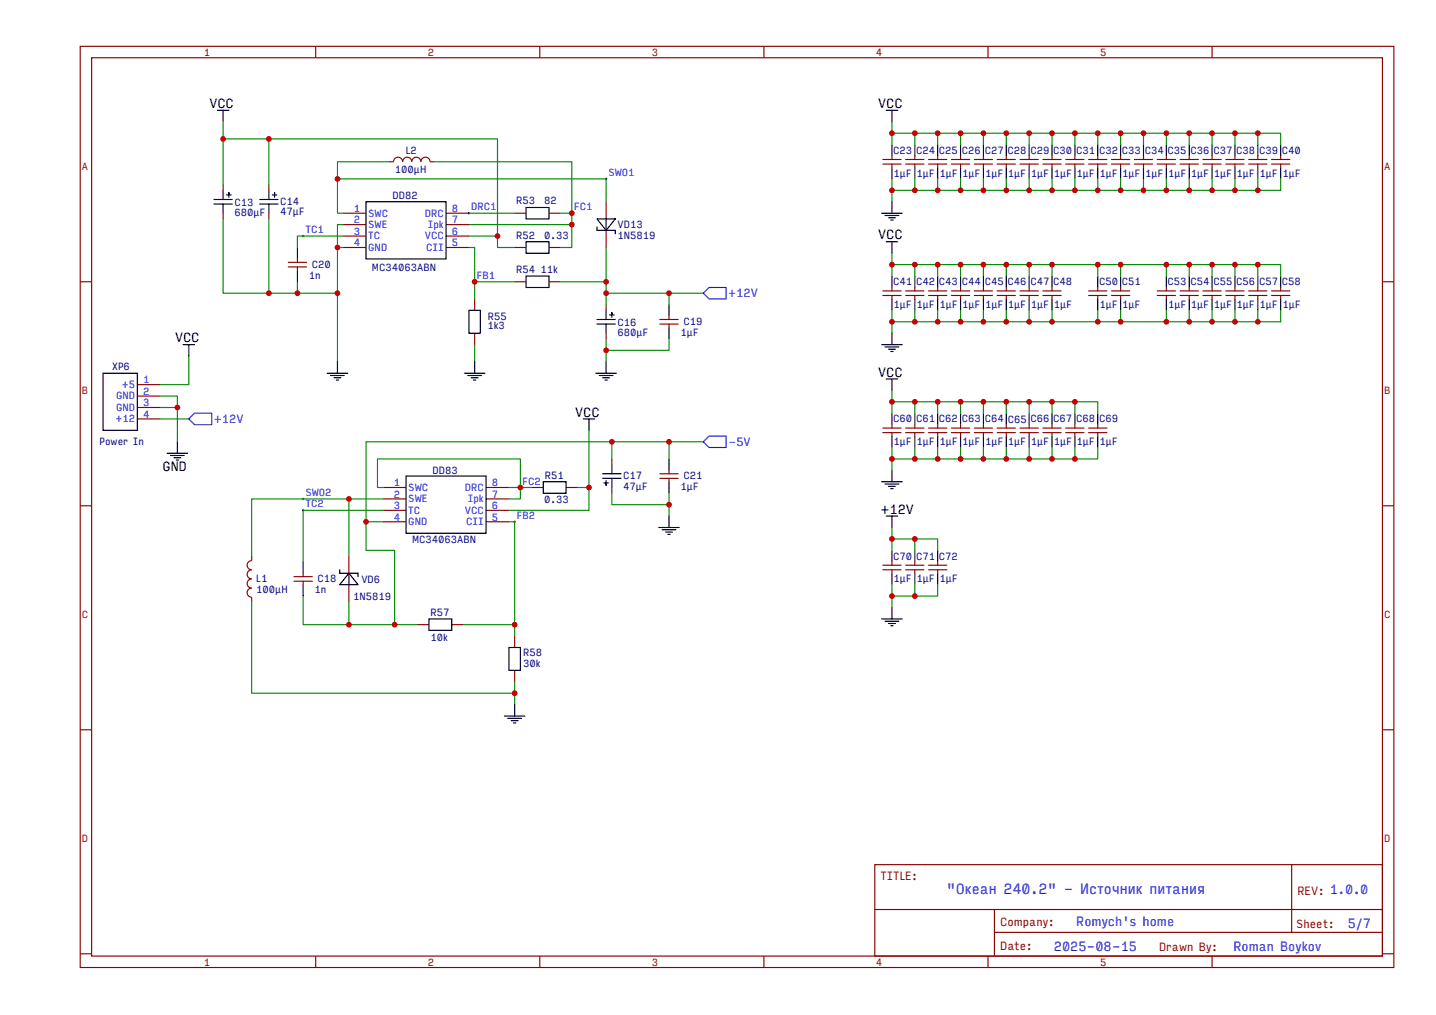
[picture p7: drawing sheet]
<svg xmlns="http://www.w3.org/2000/svg" width="297mm" height="210mm" viewBox="0 0 297 210" stroke-linecap="round" stroke-linejoin="round" font-family="sans-serif">
<g fill="none" stroke="#800" stroke-width=".24">
<path d="M16.6 9.6h271.7v190.6h-271.7zM19 12h266.9v185.8h-266.9zM65.3 9.6v2.4M111.6 9.6v2.4M158 9.6v2.4M204.3 9.6v2.4M250.7 9.6v2.4M46.1 38.2v1.2M55.6 38.2v1.2M80.4 33.5h1a.95 .95 0 0 1 .9-1 .95 .95 0 0 1 1 1 .95 .95 0 0 1 .9-1 .95 .95 0 0 1 1 1 .95 .95 0 0 1 .9-1 .95 .95 0 0 1 1 1 .95 .95 0 0 1 .9-1 .95 .95 0 0 1 .9 1h1M182.6 33.9h3.8M182.6 33h3.8"/>
<path d="M184.5 32.3v.7M184.5 33.9v.8M187.3 33.9h3.8M187.3 33h3.8M189.2 32.3v.7M189.2 33.9v.8M192 33.9h3.8M192 33h3.8M193.9 32.3v.7M193.9 33.9v.8M196.8 33.9h3.8M196.8 33h3.8"/>
<path d="M198.7 32.3v.7M198.7 33.9v.8M201.5 33.9h3.8M201.5 33h3.8M203.4 32.3v.7M203.4 33.9v.8M206.2 33.9h3.8M206.2 33h3.8M208.1 32.3v.7M208.1 33.9v.8M211 33.9h3.7M211 33h3.7"/>
<path d="M212.9 32.3v.7M212.9 33.9v.8M215.7 33.9h3.8M215.7 33h3.8M217.6 32.3v.7M217.6 33.9v.8M220.4 33.9h3.8M220.4 33h3.8M222.3 32.3v.7M222.3 33.9v.8M225.1 33.9h3.8M225.1 33h3.8"/>
<path d="M227 32.3v.7M227 33.9v.8M229.9 33.9h3.8M229.9 33h3.8M231.8 32.3v.7M231.8 33.9v.8M234.6 33.9h3.8M234.6 33h3.8M236.5 32.3v.7M236.5 33.9v.8M239.3 33.9h3.8M239.3 33h3.8"/>
<path d="M241.2 32.3v.7M241.2 33.9v.8M244.1 33.9h3.7M244.1 33h3.7M246 32.3v.7M246 33.9v.8M248.8 33.9h3.8M248.8 33h3.8M250.7 32.3v.7M250.7 33.9v.8M253.5 33.9h3.8M253.5 33h3.8"/>
<path d="M255.4 32.3v.7M255.4 33.9v.8M258.3 33.9h3.7M258.3 33h3.7M260.1 32.3v.7M260.1 33.9v.8M263 33.9h3.8M263 33h3.8M264.9 32.3v.7M264.9 33.9v.8M16.6 58.3h2.4M46.1 44.1v1.2"/>
<path d="M55.6 44.1v1.2M59.6 55.2h3.8M59.6 54.3h3.8M61.5 53.6v.7M61.5 55.2v.7M71 44.1h4.7M71 46.5h4.7M71 48.8h4.7M71 51.2h4.7M92.3 44.1h4.7M92.3 46.5h4.7M92.3 48.8h4.7"/>
<path d="M92.3 51.2h4.7M106.4 58.3h2.4M106.4 44.1h2.4M106.4 51.2h2.4M113.5 58.3h2.4M113.5 44.1h2.4M113.5 51.2h2.4M125.4 41.7v3.6M125.4 47.7v3.5M184.5 59.5v.7M189.2 59.5v.7M193.9 59.5v.7"/>
<path d="M198.7 59.5v.7M203.4 59.5v.7M208.1 59.5v.7M212.9 59.5v.7M217.6 59.5v.7M227 59.5v.7M231.8 59.5v.7M241.2 59.5v.7M246 59.5v.7M250.7 59.5v.7M255.4 59.5v.7M260.1 59.5v.7"/>
<path d="M264.9 59.5v.7M285.9 58.3h2.4M28.4 79.6h4.7M98.2 61.8v2.4M98.2 68.9v2.4M125.4 63v1.2M125.4 68.9v1.2M136.5 67h3.8M136.5 66.1h3.8M138.4 65.4v.7M138.4 67v.8M182.6 61.1h3.8"/>
<path d="M182.6 60.2h3.8M184.5 61.1v.7M187.3 61.1h3.8M187.3 60.2h3.8M189.2 61.1v.7M192 61.1h3.8M192 60.2h3.8M193.9 61.1v.7M196.8 61.1h3.8M196.8 60.2h3.8M198.7 61.1v.7M201.5 61.1h3.8"/>
<path d="M201.5 60.2h3.8M203.4 61.1v.7M206.2 61.1h3.8M206.2 60.2h3.8M208.1 61.1v.7M211 61.1h3.7M211 60.2h3.7M212.9 61.1v.7M215.7 61.1h3.8M215.7 60.2h3.8M217.6 61.1v.7M225.1 61.1h3.8"/>
<path d="M225.1 60.2h3.8M227 61.1v.7M229.9 61.1h3.8M229.9 60.2h3.8M231.8 61.1v.7M239.3 61.1h3.8M239.3 60.2h3.8M241.2 61.1v.7M244.1 61.1h3.7M244.1 60.2h3.7M246 61.1v.7M248.8 61.1h3.8"/>
<path d="M248.8 60.2h3.8M250.7 61.1v.7M253.5 61.1h3.8M253.5 60.2h3.8M255.4 61.1v.7M258.3 61.1h3.7M258.3 60.2h3.7M260.1 61.1v.7M263 61.1h3.8M263 60.2h3.8M264.9 61.1v.7M28.4 81.9h4.7"/>
<path d="M28.4 84.3h4.7M28.4 86.7h4.7M126.5 95v1.1M136.5 99h3.8M136.5 98h3.8M138.4 97.3v.7M138.4 99v.7M182.6 89.5h3.8M182.6 88.6h3.8M184.5 87.9v.7M184.5 89.5v.7M187.3 89.5h3.8"/>
<path d="M187.3 88.6h3.8M189.2 87.9v.7M189.2 89.5v.7M192 89.5h3.8M192 88.6h3.8M193.9 87.9v.7M193.9 89.5v.7M196.8 89.5h3.8M196.8 88.6h3.8M198.7 87.9v.7M198.7 89.5v.7M201.5 89.5h3.8"/>
<path d="M201.5 88.6h3.8M203.4 87.9v.7M203.4 89.5v.7M206.2 89.5h3.8M206.2 88.6h3.8M208.1 87.9v.7M208.1 89.5v.7M211 89.5h3.7M211 88.6h3.7M212.9 87.9v.7M212.9 89.5v.7M215.7 89.5h3.8"/>
<path d="M215.7 88.6h3.8M217.6 87.9v.7M217.6 89.5v.7M220.4 89.5h3.8M220.4 88.6h3.8M222.3 87.9v.7M222.3 89.5v.7M225.1 89.5h3.8M225.1 88.6h3.8M227 87.9v.7M227 89.5v.7M16.6 104.6h2.4"/>
<path d="M52.1 115v1a.95 .95 0 0 0-1 .9 .95 .95 0 0 0 1 1 .95 .95 0 0 0-1 .9 .95 .95 0 0 0 1 1 .95 .95 0 0 0-1 .9 .95 .95 0 0 0 1 1 .95 .95 0 0 0-1 .9 .95 .95 0 0 0 1 1v.9M60.8 119.3h3.8M62.7 118.6v.7M72.2 115v3.6M79.3 100.9h4.7M79.3 103.2h4.7M79.3 105.6h4.7M79.3 108h4.7M100.5 100.9h4.8M100.5 103.2h4.8M100.5 105.6h4.8M100.5 108h4.8"/>
<path d="M110 100.9h2.4M117.1 100.9h2.3M126.5 100.9v1.1M182.6 117.9h3.8M182.6 116.9h3.8M184.5 116.2v.7M184.5 117.9v.7M187.3 117.9h3.8M187.3 116.9h3.8M189.2 116.2v.7M189.2 117.9v.7M192 117.9h3.8"/>
<path d="M192 116.9h3.8M193.9 116.2v.7M193.9 117.9v.7M285.9 104.6h2.4M60.8 120.3h3.8M62.7 120.3v.7M72.2 121v3.5M86.3 129.2h2.4M93.4 129.2h2.4M106.4 131.6v2.4M106.4 138.7v2.4M16.6 151h2.4"/>
<path d="M285.9 151h2.4M180.9 178.9h105v18.9h-105zM267.1 178.9l.1 14M16.6 197.3h2.4M65.3 197.8v2.4M111.6 197.8v2.4M158 197.8v2.4M181 188.2h104.8M204.3 197.8v2.4M205.7 192.9h80.1M205.7 188.2v9.4M250.7 197.8v2.4"/>
<path d="M285.9 197.3h2.4"/>
</g>
<g fill="none" stroke="#080" stroke-width=".24">
<path d="M46.1 38.2v-9.5h56.8v20.1M46.1 25.2v3.5M55.6 28.7v9.5M69.8 37h55.6v4.7M80.4 33.5h-10.6v10.6h1.2M89.9 33.5h28.4v10.6M184.5 27.6h33.1v2.3M184.5 25.2v4.7M184.5 37v4.7M189.2 27.6v2.3M189.2 37v2.4M193.9 27.6v2.3"/>
<path d="M193.9 37v2.4M198.7 27.6v2.3M198.7 37v2.4M203.4 27.6v2.3M203.4 37v2.4M208.1 27.6v2.3M208.1 37v2.4M212.9 27.6v2.3M212.9 37v2.4M217.6 37v2.4h-33.1M217.6 27.6h18.9v2.3M222.3 27.6v2.3"/>
<path d="M222.3 37v2.4M227 27.6v2.3M227 37v2.4M231.8 27.6v2.3M231.8 37v2.4M236.5 37v2.4h-18.9M236.5 27.6h9.5v2.3M241.2 27.6v2.3M241.2 37v2.4M246 37v2.4h-9.5M246 27.6h18.9v2.3M250.7 27.6v2.3"/>
<path d="M250.7 37v2.4M255.4 27.6v2.3M255.4 37v2.4M260.1 27.6v2.3M260.1 37v2.4M264.9 37v2.4h-18.9M46.1 45.3v15.4h23.7M55.6 45.3v15.4M61.5 58.3v2.4M71 48.8h-9.5v2.4M71 46.5h-1.2v4.7M71 51.2h-1.2v23.7"/>
<path d="M97 51.2h1.2v7.1M97 48.8h5.9v2.4h3.5M97 46.5h21.3M97 44.1h9.4M106.4 58.3h-8.2v3.5M115.9 44.1h2.4v7.1h-2.4M125.4 51.2v7.1h-9.5M125.4 58.3v4.7M184.5 54.8h42.5v2.3M184.5 52.4v4.7M189.2 54.8v2.3M193.9 54.8v2.3"/>
<path d="M198.7 54.8v2.3M203.4 54.8v2.3M208.1 54.8v2.3M212.9 54.8v2.3M217.6 54.8v2.3M227 54.8h4.8v2.3M231.8 54.8h33.1v2.3M241.2 54.8v2.3M246 54.8v2.3M250.7 54.8v2.3M255.4 54.8v2.3M260.1 54.8v2.3"/>
<path d="M39.1 73.7v5.9h-6M98.2 71.3v3.6M125.4 60.7h13v2.3M125.4 70.1v4.8M138.4 70.1v2.4h-13M138.4 60.7h7.1M184.5 64.2v4.7M189.2 64.2v2.4M193.9 64.2v2.4M198.7 64.2v2.4M203.4 64.2v2.4M208.1 64.2v2.4"/>
<path d="M212.9 64.2v2.4M217.6 64.2v2.4M227 64.2v2.4h-42.5M231.8 64.2v2.4h-4.8M241.2 64.2v2.4M246 64.2v2.4M250.7 64.2v2.4M255.4 64.2v2.4M260.1 64.2v2.4M264.9 64.2v2.4h-33.1M33.1 81.9h3.6v9.5M33.1 86.7h6"/>
<path d="M33.1 84.3h3.6M121.8 89v11.9M126.5 91.4v3.6M138.4 91.4h-62.7v16.6h3.6M138.4 91.4v3.6M138.4 91.4h7.1M184.5 83.1h42.5v2.4M184.5 80.8v4.7M184.5 92.6v4.7M189.2 83.1v2.4M189.2 92.6v2.4M193.9 83.1v2.4"/>
<path d="M193.9 92.6v2.4M198.7 83.1v2.4M198.7 92.6v2.4M203.4 83.1v2.4M203.4 92.6v2.4M208.1 83.1v2.4M208.1 92.6v2.4M212.9 83.1v2.4M212.9 92.6v2.4M217.6 83.1v2.4M217.6 92.6v2.4M222.3 83.1v2.4"/>
<path d="M222.3 92.6v2.4M227 92.6v2.4h-42.5M72.2 103.2v11.8M75.7 108v5.9h5.9v15.3M79.3 105.6h-16.6v10.6M79.3 103.2h-27.2v11.8M79.3 100.9h-1.2v-5.9h29.5v5.9h2.4M105.3 108h1.1v21.2h-10.6M105.3 100.9h2.3v2.3h-2.3M119.4 100.9h2.4v4.7h-16.5M126.5 102v2.4h11.9v-2.4M138.4 104.4v2.4"/>
<path d="M184.5 111.5h9.4v2.4M184.5 109.1v4.8M189.2 111.5v2.4M52.1 124.5v18.9h54.3M62.7 123.3v5.9h9.5M72.2 129.2h14.1M72.2 124.5v4.7M106.4 129.2v2.4M184.5 121v4.7M189.2 121v2.3M193.9 121v2.3h-9.4M106.4 141.1v4.7"/>
</g>
<g fill="none" stroke="#000" stroke-width=".24">
<path d="M45 22.8h2.3M46.1 22.8v2.4M46.1 39.4v1.9M55.6 39.4v1.9M183.3 22.8h2.4M184.5 22.8v2.4M184.5 29.9v2.4M184.5 34.7v2.3M189.2 29.9v2.4M189.2 34.7v2.3M193.9 29.9v2.4M193.9 34.7v2.3"/>
<path d="M198.7 29.9v2.4M198.7 34.7v2.3M203.4 29.9v2.4M203.4 34.7v2.3M208.1 29.9v2.4M208.1 34.7v2.3M212.9 29.9v2.4M212.9 34.7v2.3M217.6 29.9v2.4M217.6 34.7v2.3M222.3 29.9v2.4M222.3 34.7v2.3"/>
<path d="M227 29.9v2.4M227 34.7v2.3M231.8 29.9v2.4M231.8 34.7v2.3M236.5 29.9v2.4M236.5 34.7v2.3M241.2 29.9v2.4M241.2 34.7v2.3M246 29.9v2.4M246 34.7v2.3M250.7 29.9v2.4M250.7 34.7v2.3"/>
<path d="M255.4 29.9v2.4M255.4 34.7v2.3M260.1 29.9v2.4M260.1 34.7v2.3M264.9 29.9v2.4M264.9 34.7v2.3M44.3 42.2h3.7M44.3 41.3h3.7M46.1 42.2v1.9M46.9 40.3h.9M47.3 40.3v-.4v.9M53.7 42.2h3.8"/>
<path d="M53.7 41.3h3.8M55.6 42.2v1.9M56.3 40.3h1M56.8 40.3v-.4v.9M61.5 51.2v2.4M61.5 55.9v2.4M75.7 41.7h16.6v11.9h-16.6zM108.8 57.1h4.7v2.4h-4.7zM108.8 50h4.7v2.4h-4.7zM108.8 42.9h4.7v2.4h-4.7zM123.5 45.3h3.8l-1.9 2.4zM123.5 46.9v.8h3.8v.7"/>
<path d="M125.4 45.3v2.4M182.4 44.1h4.2M183.1 44.6h2.8M183.3 50h2.4M183.8 45.1h1.4M184.2 45.5h.5M184.5 41.7v2.4M184.5 50v2.4M184.5 57.1v2.4M189.2 57.1v2.4M193.9 57.1v2.4M198.7 57.1v2.4"/>
<path d="M203.4 57.1v2.4M208.1 57.1v2.4M212.9 57.1v2.4M217.6 57.1v2.4M227 57.1v2.4M231.8 57.1v2.4M241.2 57.1v2.4M246 57.1v2.4M250.7 57.1v2.4M255.4 57.1v2.4M260.1 57.1v2.4M264.9 57.1v2.4"/>
<path d="M21.3 77.2h7.1v11.8h-7.1zM37.9 71.3h2.3M39.1 71.3v2.4M67.7 77.2h4.2M68.4 77.7h2.8M69.1 78.2h1.4M69.6 78.6h.4M69.8 74.9v2.3M96 77.2h4.3M96.7 77.7h2.9M97 64.2h2.4v4.7h-2.4zM97.5 78.2h1.4"/>
<path d="M97.9 78.6h.5M98.2 74.9v2.3M123.2 77.2h4.3M123.5 67h3.8M123.5 66.1h3.8M123.9 77.7h2.9M124.7 78.2h1.4M125.1 78.6h.5M125.4 64.2v1.9M125.4 67v1.9M125.4 74.9v2.3M126.1 65.2h.9"/>
<path d="M126.5 65.2v-.5v.9M138.4 63v2.4M138.4 67.8v2.3M182.4 71.3h4.2M183.1 71.8h2.8M183.3 78.4h2.4M183.8 72.2h1.4M184.2 72.7h.5M184.5 61.8v2.4M184.5 68.9v2.4M184.5 78.4v2.4M189.2 61.8v2.4"/>
<path d="M193.9 61.8v2.4M198.7 61.8v2.4M203.4 61.8v2.4M208.1 61.8v2.4M212.9 61.8v2.4M217.6 61.8v2.4M227 61.8v2.4M231.8 61.8v2.4M241.2 61.8v2.4M246 61.8v2.4M250.7 61.8v2.4M255.4 61.8v2.4"/>
<path d="M260.1 61.8v2.4M264.9 61.8v2.4M34.6 93.8h4.2M35.3 94.2h2.8M36 94.7h1.4M36.5 95.2h.4M36.7 91.4v2.4M84 98.5h16.5v11.8h-16.5zM112.4 99.7h4.7v2.3h-4.7zM120.6 86.7h2.4M121.8 86.7v2.3M124.7 98h3.7"/>
<path d="M124.7 99h3.7M124.9 99.9h.9M125.4 99.4v1v-.5M126.5 96.1v1.9M126.5 99v1.9M138.4 95v2.3M138.4 99.7v2.3M182.4 99.7h4.2M184.5 85.5v2.4M184.5 90.2v2.4M184.5 97.3v2.4M189.2 85.5v2.4"/>
<path d="M189.2 90.2v2.4M193.9 85.5v2.4M193.9 90.2v2.4M198.7 85.5v2.4M198.7 90.2v2.4M203.4 85.5v2.4M203.4 90.2v2.4M208.1 85.5v2.4M208.1 90.2v2.4M212.9 85.5v2.4M212.9 90.2v2.4M217.6 85.5v2.4"/>
<path d="M217.6 90.2v2.4M222.3 85.5v2.4M222.3 90.2v2.4M227 85.5v2.4M227 90.2v2.4M62.7 116.2v2.4M70.3 117.9v.7h3.7v.7M72.2 118.6l1.8 2.4h-3.7zM72.2 118.6v2.4M136.2 109.1h4.3M136.9 109.6h2.9M137.7 110.1h1.4"/>
<path d="M138.1 110.6h.5M138.4 106.8v2.3M183.1 100.2h2.8M183.3 106.8h2.4M183.8 100.6h1.4M184.2 101.1h.5M184.5 106.8v2.3M184.5 113.9v2.3M184.5 118.6v2.4M189.2 113.9v2.3M189.2 118.6v2.4M193.9 113.9v2.3"/>
<path d="M193.9 118.6v2.4M62.7 121v2.3M88.7 128.1h4.7v2.3h-4.7zM105.3 134h2.3v4.7h-2.3zM182.4 128.1h4.2M183.1 128.5h2.8M183.8 129h1.4M184.2 129.5h.5M184.5 125.7v2.4M104.3 148.2h4.3M105 148.6h2.9M105.7 149.1h1.5"/>
<path d="M106.2 149.6h.5M106.4 145.8v2.4"/>
</g>
<g fill="#000" stroke="#000" stroke-width=".21">
<path d="M125.4 36.8v.5zM125.1 37h.5z"/>
<path d="M62.7 48.6v.5zM62.5 48.8h.4z"/>
<path d="M97 43.9v.4zM96.7 44.1h.5z"/>
<path d="M98.2 58.1v.4zM97.9 58.3h.5z"/>
<path d="M118.3 43.9v.4zM118 44.1h.5z"/>
<path d="M62.7 105.4v.4zM62.5 105.6h.4z"/>
<path d="M62.7 103v.5zM62.5 103.2h.4z"/>
<path d="M106.4 107.7v.5zM106.2 108h.5z"/>
<path d="M107.6 100.6v.5zM107.4 100.9h.5z"/>
</g>
<path d="M146.6 59.5h3.6v2.3h-3.6l-1.1-1.1zM39.1 86.7l1.1-1.2h3.6v2.4h-3.6zM146.6 90.2h3.6v2.4h-3.6l-1.1-1.2z" fill="none" stroke="#00f" stroke-width=".24"/>
<g fill="#c00">
<circle cx="106.4" cy="129.2" r=".59"/>
<circle cx="72.2" cy="129.2" r=".59"/>
<circle cx="118.3" cy="46.5" r=".59"/>
<circle cx="121.8" cy="100.9" r=".59"/>
<circle cx="72.2" cy="103.2" r=".59"/>
<circle cx="69.8" cy="37" r=".59"/>
<circle cx="118.3" cy="44.1" r=".59"/>
<circle cx="61.5" cy="60.7" r=".59"/>
<circle cx="69.8" cy="51.2" r=".59"/>
<circle cx="98.2" cy="58.3" r=".59"/>
<circle cx="102.9" cy="48.8" r=".59"/>
<circle cx="69.8" cy="60.7" r=".59"/>
<circle cx="138.4" cy="60.7" r=".59"/>
<circle cx="46.1" cy="28.7" r=".59"/>
<circle cx="125.4" cy="72.5" r=".59"/>
<circle cx="125.4" cy="60.7" r=".59"/>
<circle cx="125.4" cy="58.3" r=".59"/>
<circle cx="138.4" cy="104.4" r=".59"/>
<circle cx="106.4" cy="143.4" r=".59"/>
<circle cx="81.6" cy="129.2" r=".59"/>
<circle cx="138.4" cy="91.4" r=".59"/>
<circle cx="126.5" cy="91.4" r=".59"/>
<circle cx="75.7" cy="108" r=".59"/>
<circle cx="107.6" cy="100.9" r=".59"/>
<circle cx="36.7" cy="84.3" r=".59"/>
<circle cx="184.5" cy="27.6" r=".59"/>
<circle cx="184.5" cy="39.4" r=".59"/>
<circle cx="193.9" cy="39.4" r=".59"/>
<circle cx="198.7" cy="39.4" r=".59"/>
<circle cx="203.4" cy="39.4" r=".59"/>
<circle cx="208.1" cy="39.4" r=".59"/>
<circle cx="212.9" cy="39.4" r=".59"/>
<circle cx="212.9" cy="27.6" r=".59"/>
<circle cx="208.1" cy="27.6" r=".59"/>
<circle cx="203.4" cy="27.6" r=".59"/>
<circle cx="198.7" cy="27.6" r=".59"/>
<circle cx="193.9" cy="27.6" r=".59"/>
<circle cx="189.2" cy="27.6" r=".59"/>
<circle cx="217.6" cy="27.6" r=".59"/>
<circle cx="217.6" cy="39.4" r=".59"/>
<circle cx="184.5" cy="54.8" r=".59"/>
<circle cx="198.7" cy="54.8" r=".59"/>
<circle cx="193.9" cy="54.8" r=".59"/>
<circle cx="189.2" cy="54.8" r=".59"/>
<circle cx="203.4" cy="54.8" r=".59"/>
<circle cx="208.1" cy="54.8" r=".59"/>
<circle cx="212.9" cy="54.8" r=".59"/>
<circle cx="217.6" cy="54.8" r=".59"/>
<circle cx="184.5" cy="66.6" r=".59"/>
<circle cx="189.2" cy="66.6" r=".59"/>
<circle cx="193.9" cy="66.6" r=".59"/>
<circle cx="198.7" cy="66.6" r=".59"/>
<circle cx="217.6" cy="66.6" r=".59"/>
<circle cx="212.9" cy="66.6" r=".59"/>
<circle cx="208.1" cy="66.6" r=".59"/>
<circle cx="203.4" cy="66.6" r=".59"/>
<circle cx="222.3" cy="39.4" r=".59"/>
<circle cx="227" cy="39.4" r=".59"/>
<circle cx="231.8" cy="39.4" r=".59"/>
<circle cx="231.8" cy="27.6" r=".59"/>
<circle cx="227" cy="27.6" r=".59"/>
<circle cx="222.3" cy="27.6" r=".59"/>
<circle cx="236.5" cy="27.6" r=".59"/>
<circle cx="241.2" cy="27.6" r=".59"/>
<circle cx="236.5" cy="39.4" r=".59"/>
<circle cx="241.2" cy="39.4" r=".59"/>
<circle cx="246" cy="27.6" r=".59"/>
<circle cx="250.7" cy="27.6" r=".59"/>
<circle cx="255.4" cy="27.6" r=".59"/>
<circle cx="260.1" cy="27.6" r=".59"/>
<circle cx="246" cy="39.4" r=".59"/>
<circle cx="250.7" cy="39.4" r=".59"/>
<circle cx="255.4" cy="39.4" r=".59"/>
<circle cx="260.1" cy="39.4" r=".59"/>
<circle cx="227" cy="54.8" r=".59"/>
<circle cx="227" cy="66.6" r=".59"/>
<circle cx="189.2" cy="39.4" r=".59"/>
<circle cx="231.8" cy="54.8" r=".59"/>
<circle cx="231.8" cy="66.6" r=".59"/>
<circle cx="260.1" cy="66.6" r=".59"/>
<circle cx="255.4" cy="66.6" r=".59"/>
<circle cx="250.7" cy="66.6" r=".59"/>
<circle cx="246" cy="66.6" r=".59"/>
<circle cx="246" cy="54.8" r=".59"/>
<circle cx="250.7" cy="54.8" r=".59"/>
<circle cx="255.4" cy="54.8" r=".59"/>
<circle cx="260.1" cy="54.8" r=".59"/>
<circle cx="241.2" cy="54.8" r=".59"/>
<circle cx="241.2" cy="66.6" r=".59"/>
<circle cx="212.9" cy="83.1" r=".59"/>
<circle cx="208.1" cy="83.1" r=".59"/>
<circle cx="203.4" cy="83.1" r=".59"/>
<circle cx="198.7" cy="83.1" r=".59"/>
<circle cx="189.2" cy="83.1" r=".59"/>
<circle cx="193.9" cy="83.1" r=".59"/>
<circle cx="217.6" cy="83.1" r=".59"/>
<circle cx="184.5" cy="83.1" r=".59"/>
<circle cx="198.7" cy="95" r=".59"/>
<circle cx="203.4" cy="95" r=".59"/>
<circle cx="208.1" cy="95" r=".59"/>
<circle cx="212.9" cy="95" r=".59"/>
<circle cx="193.9" cy="95" r=".59"/>
<circle cx="189.2" cy="95" r=".59"/>
<circle cx="184.5" cy="95" r=".59"/>
<circle cx="217.6" cy="95" r=".59"/>
<circle cx="184.5" cy="111.5" r=".59"/>
<circle cx="189.2" cy="111.5" r=".59"/>
<circle cx="184.5" cy="123.3" r=".59"/>
<circle cx="189.2" cy="123.3" r=".59"/>
<circle cx="222.3" cy="83.1" r=".59"/>
<circle cx="222.3" cy="95" r=".59"/>
<circle cx="55.6" cy="28.7" r=".59"/>
<circle cx="55.6" cy="60.7" r=".59"/>
</g>
<text font-size="3" fill="#00f" x="195.7" y="184.9">&quot;Океан 240.2&quot; - Источник питания</text>
<g font-size="2.7">
<text x="43.3" y="22.4">VCC</text>
<text x="181.6" y="22.4">VCC</text>
<text x="181.6" y="49.5">VCC</text>
<text x="36.2" y="70.8">VCC</text>
<text x="181.6" y="77.9">VCC</text>
<text x="119" y="86.2">VCC</text>
<text x="33.6" y="97.6">GND</text>
<text x="182.1" y="106.3">+12V</text>
</g>
<g font-size="2.7" fill="#00f">
<text x="222.6" y="191.5">Romych's home</text>
<text x="218" y="196.7">2025-08-15</text>
<text x="255.1" y="196.7">Roman Boykov</text>
<text x="278.7" y="192">5/7</text>
</g>
<g font-size="2.4" fill="#00f">
<text x="150.6" y="61.5">+12V</text>
<text x="44.2" y="87.6">+12V</text>
<text x="150.6" y="92.3">-5V</text>
</g>
<g font-size="2.4" fill="#800">
<text x="182.1" y="182">TITLE:</text>
<text x="268.3" y="185.1">REV: 1.0.0</text>
<text x="206.9" y="191.5">Company:</text>
<text x="268.1" y="191.9">Sheet:</text>
<text x="206.9" y="196.6">Date:</text>
<text x="239.7" y="196.7">Drawn By:</text>
</g>
<g font-size="2.1" fill="#800">
<text x="42.1" y="11.6">1</text>
<text x="88.5" y="11.6">2</text>
<text x="134.8" y="11.6">3</text>
<text x="181.2" y="11.6">4</text>
<text x="227.5" y="11.6">5</text>
<text x="16.9" y="35.1">A</text>
<text x="286.3" y="35.1">A</text>
<text x="16.9" y="81.5">B</text>
<text x="286.3" y="81.5">B</text>
<text x="16.9" y="127.8">C</text>
<text x="286.3" y="127.8">C</text>
<text x="16.9" y="174.2">D</text>
<text x="286.3" y="174.2">D</text>
<text x="42.1" y="199.8">1</text>
<text x="88.5" y="199.8">2</text>
<text x="134.8" y="199.8">3</text>
<text x="181.2" y="199.8">4</text>
<text x="227.5" y="199.8">5</text>
</g>
<g font-size="2.1" fill="#000080">
<text x="81.7" y="35.8">100μH</text>
<text x="83.9" y="31.8">L2</text>
<text x="184.7" y="31.8">C23</text>
<text x="189.5" y="31.8">C24</text>
<text x="194.2" y="31.8">C25</text>
<text x="198.9" y="31.8">C26</text>
<text x="203.7" y="31.8">C27</text>
<text x="208.4" y="31.8">C28</text>
<text x="213.1" y="31.8">C29</text>
<text x="217.8" y="31.8">C30</text>
<text x="222.6" y="31.8">C31</text>
<text x="227.3" y="31.8">C32</text>
<text x="232" y="31.8">C33</text>
<text x="236.8" y="31.8">C34</text>
<text x="241.5" y="31.8">C35</text>
<text x="246.2" y="31.8">C36</text>
<text x="251" y="31.8">C37</text>
<text x="255.7" y="31.8">C38</text>
<text x="260.4" y="31.8">C39</text>
<text x="265.1" y="31.8">C40</text>
<text x="81.2" y="41.1">DD82</text>
<text x="184.8" y="36.5">1μF</text>
<text x="189.6" y="36.5">1μF</text>
<text x="194.3" y="36.5">1μF</text>
<text x="199" y="36.5">1μF</text>
<text x="203.7" y="36.5">1μF</text>
<text x="208.5" y="36.5">1μF</text>
<text x="213.2" y="36.5">1μF</text>
<text x="217.9" y="36.5">1μF</text>
<text x="222.7" y="36.5">1μF</text>
<text x="227.4" y="36.5">1μF</text>
<text x="232.1" y="36.5">1μF</text>
<text x="236.8" y="36.5">1μF</text>
<text x="241.6" y="36.5">1μF</text>
<text x="246.3" y="36.5">1μF</text>
<text x="251" y="36.5">1μF</text>
<text x="255.8" y="36.5">1μF</text>
<text x="260.5" y="36.5">1μF</text>
<text x="265.2" y="36.5">1μF</text>
<text x="48.5" y="44.6">680μF</text>
<text x="48.5" y="42.5">C13</text>
<text x="58" y="44.5">47μF</text>
<text x="58" y="42.3">C14</text>
<text x="106.8" y="42.3">R53</text>
<text x="112.5" y="42.3">82</text>
<text x="127.7" y="47.2">VD13</text>
<text x="106.8" y="49.4">R52</text>
<text x="112.5" y="49.4">0.33</text>
<text x="127.7" y="49.4">1N5819</text>
<text x="63.9" y="57.7">1n</text>
<text x="64.5" y="55.4">C20</text>
<text x="76.9" y="56">MC34063ABN</text>
<text x="106.8" y="56.4">R54</text>
<text x="111.8" y="56.4">11k</text>
<text x="184.7" y="59">C41</text>
<text x="189.5" y="59">C42</text>
<text x="194.2" y="59">C43</text>
<text x="198.9" y="59">C44</text>
<text x="203.7" y="59">C45</text>
<text x="208.4" y="59">C46</text>
<text x="213.1" y="59">C47</text>
<text x="217.8" y="59">C48</text>
<text x="227.3" y="59">C50</text>
<text x="232" y="59">C51</text>
<text x="241.5" y="59">C53</text>
<text x="246.2" y="59">C54</text>
<text x="251" y="59">C55</text>
<text x="255.7" y="59">C56</text>
<text x="260.4" y="59">C57</text>
<text x="265.1" y="59">C58</text>
<text x="184.8" y="63.7">1μF</text>
<text x="189.6" y="63.7">1μF</text>
<text x="194.3" y="63.7">1μF</text>
<text x="199" y="63.7">1μF</text>
<text x="203.7" y="63.7">1μF</text>
<text x="208.5" y="63.7">1μF</text>
<text x="213.2" y="63.7">1μF</text>
<text x="217.9" y="63.7">1μF</text>
<text x="227.4" y="63.7">1μF</text>
<text x="232.1" y="63.7">1μF</text>
<text x="241.6" y="63.7">1μF</text>
<text x="246.3" y="63.7">1μF</text>
<text x="251" y="63.7">1μF</text>
<text x="255.8" y="63.7">1μF</text>
<text x="260.5" y="63.7">1μF</text>
<text x="265.2" y="63.7">1μF</text>
<text x="100.8" y="68">1k3</text>
<text x="100.9" y="66.1">R55</text>
<text x="127.7" y="69.5">680μF</text>
<text x="127.7" y="67.4">C16</text>
<text x="140.7" y="69.5">1μF</text>
<text x="141.4" y="67.2">C19</text>
<text x="23.1" y="76.6">XP6</text>
<text x="184.7" y="87.4">C60</text>
<text x="189.5" y="87.4">C61</text>
<text x="194.2" y="87.4">C62</text>
<text x="198.9" y="87.4">C63</text>
<text x="203.7" y="87.4">C64</text>
<text x="208.5" y="87.4">C65</text>
<text x="213.1" y="87.4">C66</text>
<text x="217.8" y="87.4">C67</text>
<text x="222.6" y="87.4">C68</text>
<text x="227.3" y="87.4">C69</text>
<text x="20.6" y="92">Power In</text>
<text x="184.8" y="92.1">1μF</text>
<text x="189.6" y="92.1">1μF</text>
<text x="194.3" y="92.1">1μF</text>
<text x="199" y="92.1">1μF</text>
<text x="203.7" y="92.1">1μF</text>
<text x="208.5" y="92.1">1μF</text>
<text x="213.2" y="92.1">1μF</text>
<text x="217.9" y="92.1">1μF</text>
<text x="222.7" y="92.1">1μF</text>
<text x="227.4" y="92.1">1μF</text>
<text x="89.4" y="98.1">DD83</text>
<text x="112.7" y="99">R51</text>
<text x="128.9" y="101.5">47μF</text>
<text x="128.9" y="99.2">C17</text>
<text x="140.7" y="101.4">1μF</text>
<text x="141.4" y="99.1">C21</text>
<text x="112.6" y="104">0.33</text>
<text x="85.2" y="112.3">MC34063ABN</text>
<text x="184.7" y="115.8">C70</text>
<text x="189.5" y="115.8">C71</text>
<text x="194.2" y="115.8">C72</text>
<text x="53" y="122.7">100μH</text>
<text x="53" y="120.5">L1</text>
<text x="65.1" y="122.7">1n</text>
<text x="65.7" y="120.4">C18</text>
<text x="73" y="124.1">1N5819</text>
<text x="74.7" y="120.6">VD6</text>
<text x="184.8" y="120.5">1μF</text>
<text x="189.6" y="120.5">1μF</text>
<text x="194.3" y="120.5">1μF</text>
<text x="89.1" y="127.4">R57</text>
<text x="89" y="132.6">10k</text>
<text x="108.2" y="135.7">R58</text>
<text x="108.2" y="138.1">30k</text>
</g>
<g font-size="2.1" fill="#00f">
<text x="125.8" y="36.4">SWO1</text>
<text x="73.2" y="43.9">1</text>
<text x="73.2" y="46.2">2</text>
<text x="76.2" y="44.8">SWC</text>
<text x="76.2" y="47.2">SWE</text>
<text x="87.8" y="44.8">DRC</text>
<text x="88.5" y="47.2">Ipk</text>
<text x="93.4" y="46.2">7</text>
<text x="93.4" y="43.9">8</text>
<text x="97.5" y="43.5">DRC1</text>
<text x="118.7" y="43.5">FC1</text>
<text x="63.2" y="48.2">TC1</text>
<text x="73.2" y="48.6">3</text>
<text x="73.2" y="51">4</text>
<text x="76.2" y="49.5">TC</text>
<text x="76.2" y="51.9">GND</text>
<text x="87.9" y="49.5">VCC</text>
<text x="88.2" y="51.9">CII</text>
<text x="93.4" y="51">5</text>
<text x="93.4" y="48.6">6</text>
<text x="98.6" y="57.7">FB1</text>
<text x="24" y="82.7">GND</text>
<text x="25.2" y="80.3">+5</text>
<text x="29.6" y="79.3">1</text>
<text x="29.6" y="81.7">2</text>
<text x="23.9" y="87.4">+12</text>
<text x="24" y="85">GND</text>
<text x="29.6" y="84.1">3</text>
<text x="29.6" y="86.4">4</text>
<text x="81.5" y="100.6">1</text>
<text x="84.5" y="101.6">SWC</text>
<text x="96.1" y="101.6">DRC</text>
<text x="101.7" y="100.6">8</text>
<text x="108.1" y="100.3">FC2</text>
<text x="63.2" y="105">TC2</text>
<text x="63.2" y="102.6">SWO2</text>
<text x="81.5" y="103">2</text>
<text x="81.5" y="105.4">3</text>
<text x="81.5" y="107.7">4</text>
<text x="84.5" y="103.9">SWE</text>
<text x="84.5" y="106.3">TC</text>
<text x="96.1" y="106.3">VCC</text>
<text x="96.7" y="103.9">Ipk</text>
<text x="101.7" y="107.7">5</text>
<text x="101.7" y="105.4">6</text>
<text x="101.7" y="103">7</text>
<text x="106.9" y="107.4">FB2</text>
<text x="84.5" y="108.7">GND</text>
<text x="96.4" y="108.7">CII</text>
</g>
</svg>
